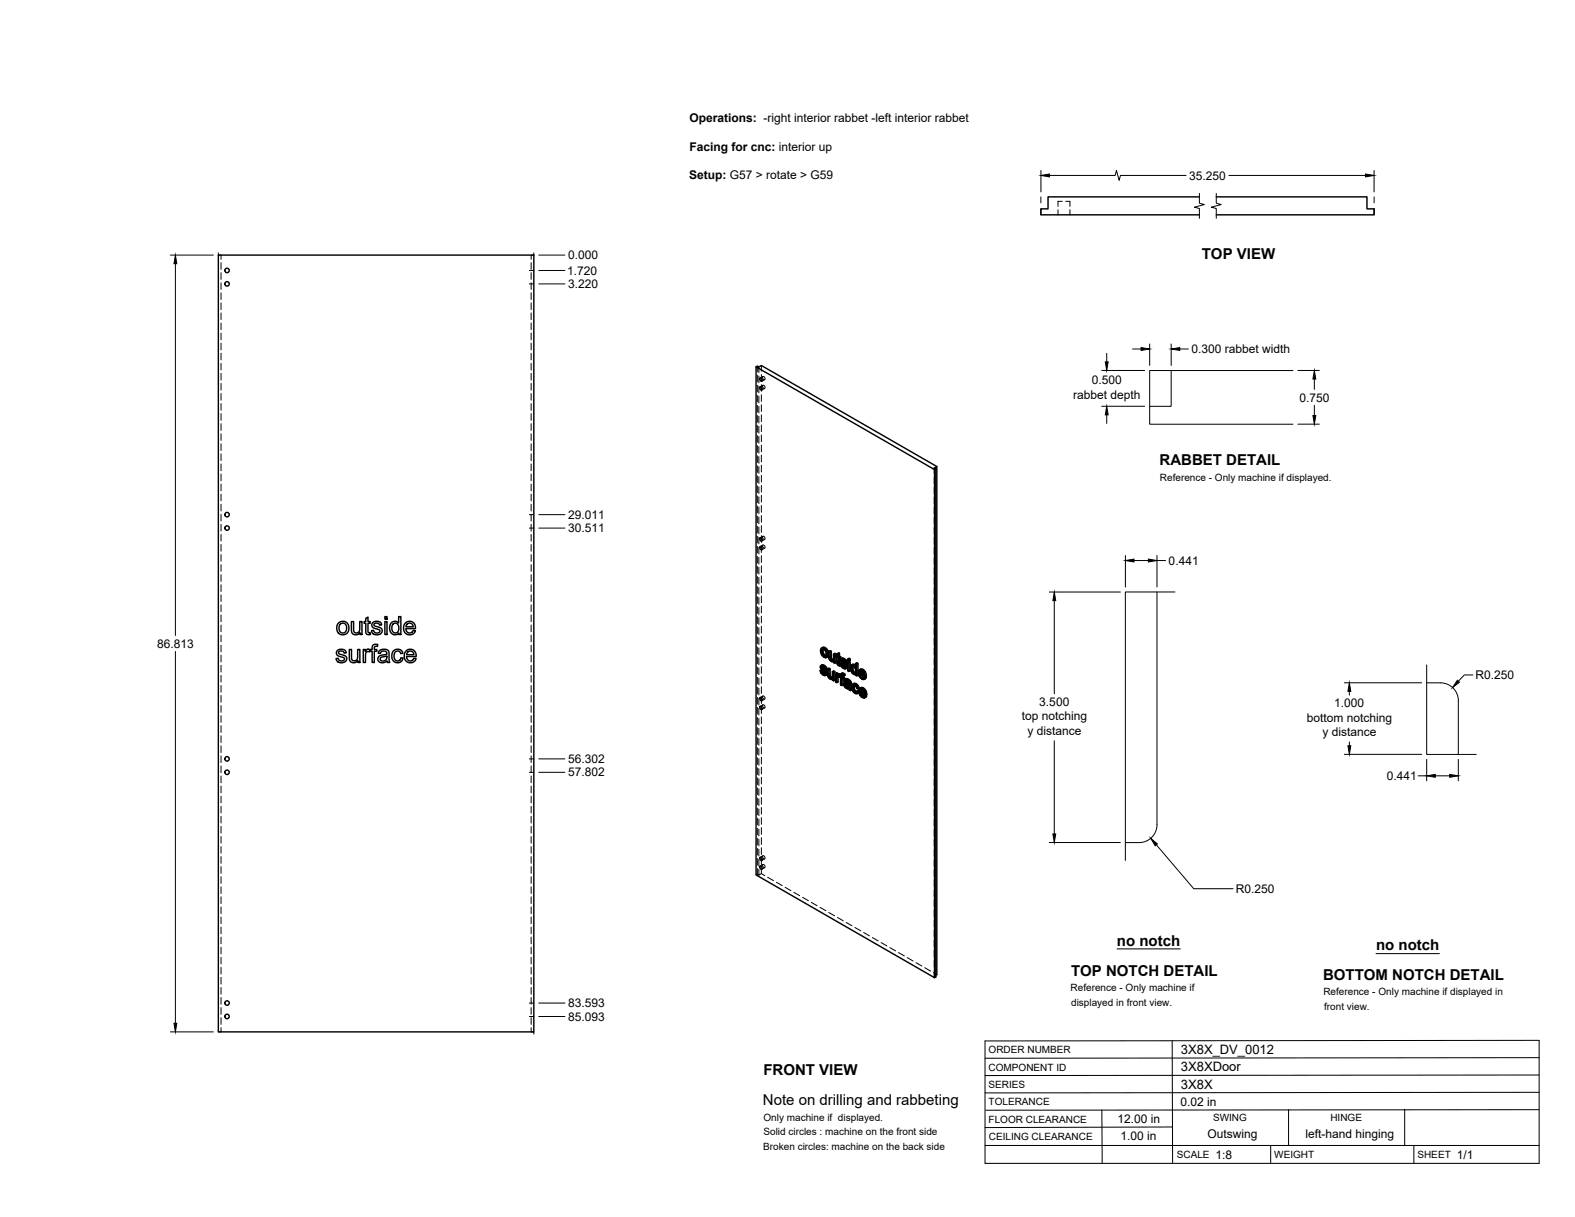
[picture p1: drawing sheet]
<svg xmlns="http://www.w3.org/2000/svg" width="559mm" height="432mm" viewBox="0 0 559 432" stroke-linecap="round" stroke-linejoin="round" font-family="sans-serif">
<!-- layer: Visible -->
<g fill="none" stroke="#000" stroke-width=".51">
<path d="M425.5 69.9h-53.7v4.2h-2.5v2.1h56.2M431.5 69.9h53.5v4.2h2.5v2.1h-56M77.5 90.5h111.9v275.6h-111.9zM268.2 130.2v180.2l63.4 36.5v-180.3M269.6 137.3l.6 .2 .2 .8-.6-.2zM269.6 134.2l.6 .2 .2 .8-.6-.2zM332 166.3l-.4 .3-63.4-36.4 .5-.3 .5 .3 .9-.5 62.3 35.8v180.3l-.4 .2M332.4 165.5l-.9 .6 .5 .2v180.3l-.4 .3M269.6 194l.6 .2 .2 .8-.6-.2zM269.6 190.9l.6 .2 .2 .8-.6-.2zM129.8 219.4l.8-.5v1.6h.7v.6h-.7v2.9l.2 .5h.5l.1 .6a1.14 1.14 0 0 1-1.3-.1 1.14 1.14 0 0 1-.3-1.2v-2.7h-.6v-.6h.6zM136.5 218.8h.8v.9h-.8z"/>
<path d="M119.7 230.8l.8-.4a1.7 1.7 0 0 1 2.4 1.2l-.8 .1a.96 .96 0 0 0-1-.8 .96 .96 0 0 0-.9 1l1 .4a1.53 1.53 0 0 1 1.8 1.8 2.03 2.03 0 0 1-2 1.1 2.03 2.03 0 0 1-1.8-1.5l.8-.1a1.08 1.08 0 0 0 1.1 1 1.08 1.08 0 0 0 1-1.1l-.4-.3a2.24 2.24 0 0 1-2.3-1.3zM120.2 220.9l.7-.4a2.33 2.33 0 0 1 2.9 2.8 2.33 2.33 0 0 1-3.7 1.3 2.88 2.88 0 0 1 .1-3.7zM120.6 221.5l.7-.4a1.73 1.73 0 0 1 1.7 1.8 1.73 1.73 0 0 1-1.7 1.7l-.3-.2a2.21 2.21 0 0 1-.4-2.9zM123.9 230.4h.8v2.6a1.15 1.15 0 0 0 1.2 1.5 1.15 1.15 0 0 0 1-1.6v-2.5h.8v4.7h-.7v-.7a1.65 1.65 0 0 1-2 .7 1.65 1.65 0 0 1-1.1-1.8zM124.7 220.5h.8v2.6a1.15 1.15 0 0 0 1.1 1.5 1.15 1.15 0 0 0 1-1.6v-2.5h.8v4.6h-.7v-.6a1.65 1.65 0 0 1-1.9 .7 1.65 1.65 0 0 1-1.1-1.8zM128.9 230.4h.7v.7a1.11 1.11 0 0 1 1.7-.5l.7-.2v-.4a1.31 1.31 0 0 1 .6-1.3 1.31 1.31 0 0 1 1.4 0l-.1 .6a.74 .74 0 0 0-1.1 .7v.4h.9v.7h-.9v4h-.8v-4h-.7v-.4l-.2 .6a.84 .84 0 0 0-.9-.1 .84 .84 0 0 0-.5 .8v3.1h-.8zM132.3 220.9l.8-.4a1.7 1.7 0 0 1 2.3 1.2l-.7 .1a.96 .96 0 0 0-1-.8 .96 .96 0 0 0-.9 .9l.6 .4a1.95 1.95 0 0 1 2.2 1.3 1.95 1.95 0 0 1-1.8 1.6 1.95 1.95 0 0 1-2-1.4l.7-.2a1.1 1.1 0 0 0 1.2 1 1.1 1.1 0 0 0 1-1l-.4-.3a2.21 2.21 0 0 1-2.4-1.3zM134.5 231a2.2 2.2 0 0 1 3.5 .4l.3 3.7h-.8l-.2-.6a1.76 1.76 0 0 1-1.9 .7 1.76 1.76 0 0 1-1.3-1.6v-.2a1.71 1.71 0 0 1 1.7-1l.4-.1a.72 .72 0 0 0 1-.6 .72 .72 0 0 0-.9-.7l-1 .2-.4 .7-.7-.1zM135 233.4l2.2-.7a1.3 1.3 0 0 1-.6 1.7 1.3 1.3 0 0 1-1.7-.6zM136.5 220.5h.8v4.6h-.8zM138.8 221a1.73 1.73 0 0 1 2.6 .1v-2.3h.8v6.3h-.7v-.5a1.89 1.89 0 0 1-2.3 .4 1.89 1.89 0 0 1-1-2.2zM139.4 221.5l.4-.3a1.76 1.76 0 0 1 1.7 1 1.76 1.76 0 0 1-.4 2l-.4 .3a1.77 1.77 0 0 1-1.7-1 1.77 1.77 0 0 1 .4-2z"/>
<path d="M139.6 231l.1-.1a1.93 1.93 0 0 1 3.2 .9l-.7 .1a1.29 1.29 0 0 0-1.7-.7 1.29 1.29 0 0 0-.7 1.7l.1 .7a1.18 1.18 0 0 0 1.3 .9 1.18 1.18 0 0 0 1-1.1l.8 .1-.3 .9a2.16 2.16 0 0 1-2.9 .4 2.16 2.16 0 0 1-.7-2.9zM143.9 220.9a2.13 2.13 0 0 1 2.5-.2 2.13 2.13 0 0 1 1 2.3h-3.4l.1 .7a1.29 1.29 0 0 0 1.3 .9 1.29 1.29 0 0 0 1.2-.9l.8 .1-.3 .6a2.32 2.32 0 0 1-3.2 .3 2.32 2.32 0 0 1-.4-3.2zM144 231a2.15 2.15 0 0 1 2.6-.4 2.15 2.15 0 0 1 1.1 2.3h-3.5l.2 .7a1.3 1.3 0 0 0 1.2 .9 1.3 1.3 0 0 0 1.2-.9l.8 .1-.3 .6a2.32 2.32 0 0 1-3.2 .3 2.32 2.32 0 0 1-.4-3.2zM144.4 221.4l1.3-.3a1.27 1.27 0 0 1 .9 1.3h-2.6zM144.7 231.4l1.2-.4a1.23 1.23 0 0 1 .9 1.3h-2.5zM291 237.9l.8 1.4 .7 .4 .5-.1M291.2 236.2l.6-.3 .8 .3 .6 .5 .3 .8-.5 .3-.1-.6M291.5 236.8l.1-.2 .5 .2 .5 .8 .4 .2M291.6 231.2v-.5a.93 .93 0 0 1 1.1 0 .93 .93 0 0 1 .4 1l-.1 .9-.7 .2M291.6 237.7l-.6 .2 .4 .2M291.6 238.7l.5 .4 .4-.3M291.7 237.3l1 1 .5-.3"/>
<path d="M291.7 237.9l-.3 .2 .2 .6 .5-.3M291.8 235.9l-.7 .4v.7l1.6 2M291.8 236.6l-.3 .4 .5-.2M291.8 232.2l.5 .6 .5-.3M291.9 238l.8 .9M291.9 236.7l.6 .7M292 236.3l.5 .4 .5-.2M292 230.9l-.4 .3v.5l.2 .5 .4-.3M292.1 235.9l-.8 .3M292.1 230.4v1.2l.9 1M292.1 237l-.4 .3-.2-.3M292.3 230l.9 .9 .5-.2"/>
<path d="M292.4 236.1l-.4 .2-.4-.1M292.5 236.7l.4 .5 .4-.2M292.7 239l-.2 .2-.4-.1M292.7 238.3l.3 .4 .5-.3M292.8 229.8l-.5 .2-.8-.1M292.9 237.7l.7 1.2-.7 .8M293 238.7l.1 .5 .5-.3M293.1 239.2l-.1 .4 .4-.3M293.2 230.9l.4 1.4 .4-.3M293.4 233.1a1.68 1.68 0 0 1-2.2-1.6l-.1-1.1 .4-.5 .9-.3 .7 .4 .6 .7 .3 1.3-.1 .9-.7 .4M293.6 232.3l-.2 .8 .5-.2M293.6 237.3l.5 .3 .4-.3"/>
<path d="M294 231.1l.5 .3 .5-.3M294.1 237.6v2.2l.5-.2M294.1 239.8l.2 .4 .4-.2M294.5 231.4v2.2l.5-.3M294.5 233.6l.2 .4 .4-.3M294.7 234l.3 .3 .5-.3M295 234.3l.4 .1M295.4 234.4l.2-.1zM295.7 234.1l-.7-.6v-2.4l-.5-.3-.5 .3 .1 2.5 .7 1 .6 .2 .4-.1M295.7 232.1l.5 .2 .4-.2M295.7 238.6v3l.5-.3v-3l-.4-.3-.5 .3v1.9l-.3 .4 .2-.1M295.8 234.7v.4l.4 .2"/>
<path d="M295.8 234.7l-.2 .1M296.2 232.3v3l.4-.2v-3l-.4-.3-.5 .3v2.1M296.2 238.3l-.5 .3-.4-.3M296.6 233l.3 .2 .2 2.6 .7 .5 .4-.2M296.9 232.4l-.3 .2 .3 .2v-.8l.9-.3v1.1l.5 .2v.4l-.5 .3v-.4M297.3 239.9l-.4 .2v.5l.4-.2M297.3 239.3v-.4l-.4-.2-.5 .3v3l.5 .2M297.3 238.9l-.5 .3-.4-.2M297.4 239.9l-.1 2.1-.4 .2v-1.6M297.4 240l.4 .2M297.4 240l-.5 .1M297.4 232v1l.4-.2"/>
<path d="M297.4 233l.4 .3 .5-.3M297.4 239.4l.4 .4M297.6 239.1l-.8 .5v-.4M297.6 235.7l.2 .1M297.8 233.7l-.4-.3v2.1l.5-.3M297.8 235.8l.1 .5M297.8 239.2l.4 .3M297.8 239.2l-.8 .2M297.8 239.2l-.7 .2M297.8 233.7v1.4l.3 .4M297.8 231.7l-.9 .3M297.8 239.8v.4"/>
<path d="M297.8 239.9l-.1 .4M297.9 235.4l-.5 .1M298.1 235.5l.8 1.4 .6 .4 .6-.1M298.1 235.5l-.6 .1M298.1 235.5h.1M298.1 235.7l-.3 .1M298.3 233.8l.6-.3 .8 .3 .6 .6 .3 .7-.5 .3-.1-.6M298.4 239.1l.9-.2 .5 .3-.1 .4-.4 .3v-.4M298.6 234.4l.1-.1 .6 .1 .4 .8 .4 .2M298.7 235.3l-.6 .2 .4 .2M298.7 236.3l.5 .4 .4-.2M298.8 234.9l1 1 .5-.3"/>
<path d="M298.9 235.5l-.4 .2 .1 .4 .1 .2 .5-.3M298.9 233.5l-.7 .5v.6l1.6 2M298.9 234.3l-.3 .4 .5-.3M298.9 238.8l-.6 .4-.1 .8-.4-.2 .4-.3M298.9 239.2l.4 .3 .5-.3M299 235.6l.8 .9M299.1 234.3l.6 .7M299.1 239.8l.5 .5v.4l-.4 .2v-.4M299.1 234l.6 .4 .4-.3M299.2 233.5l-.8 .3M299.2 236.7l.4 .1M299.3 234.6l-.5 .3-.2-.2"/>
<path d="M299.3 239.9l-.6-.3v.6l.4-.2M299.4 238.9l-.5 .3-.4-.1M299.6 233.7l-.5 .3-.4-.2M299.7 234.4l.3 .4 .4-.2M299.8 236.6l-.1 .2M299.8 235.9l.3 .4 .5-.3M300 235.3l.7 1.2-.1 .4-.6 .4M300.1 236.3l.1 .5 .5-.3M300.2 236.8l-.1 .4 .5-.3M300.8 235l.4 .2 .4-.2M300.8 233.8l.4 .3 .4-.3M301.2 234.1v.6l.4-.3v-.6l-.4-.2-.4 .2v.6l.4 .3"/>
<path d="M301.2 234.7l.4 .3v3l-.4 .2v-3M301.2 234.7l-.4 .3v3l.4 .2M302.1 236l.9-.3 .5 .3M302.4 236.5l.7 .2 .4 .9v1.1l-.6 .1M302.4 238.3l.5 .5 .4-.2M302.4 236.5l-.2 .8M302.6 237l-.4 .3v.5l.2 .5 .4-.3M302.7 235.7l-.5 .2a2.02 2.02 0 0 0 1.3 3.4l.1-.1M302.7 236.5v1.3l.8 .9M302.8 236.1l.4 .3M303.3 235.8l-.5 .3-.6-.2M303.5 235.4l.5 .3 .4-.3"/>
<path d="M303.6 239.2v.4l.4 .2M303.6 239.2l-.2 .1M304 235.7v4.1l.4-.2v-4.2l-.4-.2-.5 .2v1.5l-.3-.5 .3-.1M305.2 239.9l.6 .6 .4-.3M305.5 238.4l-.5 .2 1.5 .9-.6-1.2a.48 .48 0 0 0-.6-.2 .48 .48 0 0 0-.3 .5M305.5 238.1v.3l.8 .5M305.5 239.4l.9 .9M305.7 239.7l-.5 .2-.2-.9 1.9 1.2M305.7 237.8l.9 .9 .4-.3M306.2 237.5l-.5 .3-.8-.1M306.6 238.7l.3 1.3 .5-.2M269.6 250.7l.6 .2 .2 .8-.6-.2z"/>
<path d="M269.6 247.6l.6 .1 .2 .9-.6-.2zM294.3 240.2l.3 .3 .5-.2M294.6 240.5l.4 .1M295.3 240.4l-.7-.7-.1-2.4-.4-.2-.5 .2 .2 2.8 .7 .8h.9M295.4 240.9v.4l.3 .3M295.4 240.9l-.2 .1M297.8 240.2l.4 .2v2.6l.5 .2M298.7 240.2l.5 .3 .4-.2M299.1 240.9v2.1l-.4 .2v-2.6l.5 .3M299.6 242.4l.6-.3 .9 .3M299.7 241.1l.8-.3 1.3 .9 .4 3.1-.4 .2-.2-.4M299.9 242.9l.2-.1a.86 .86 0 0 1 1 1l-.3 .2 .3-.1"/>
<path d="M300 243.5l.4 .4 .4-.3M300 242.8l-.2 .3M300.1 242.1l-.7 .5 .1 .9 .9 .8h.8l.1 .5 .5 .2M300.3 241.6l-.4 .3a.79 .79 0 0 1 .8-.1 .79 .79 0 0 1 .5 .7v.3l-1.2-.4M300.3 241.6h.1M300.4 243.9l.4 .1M300.4 243.3l-.4 .2-.2-.4 .5-.2 .2 .5 .6 .4M300.4 242.1l-.7 .2M300.5 240.8l-.9 .4-.2 .3 .5 .4M300.6 241.3l.5 .4 .5-.3M301.1 241l-.5 .3-.6-.2M301.1 241.7l.4 .4 .4-.2"/>
<path d="M301.5 242.1l.1 .4 .4-.2M301.6 242.5v2.1l.5-.3M302.5 242.8l.7-.4 .6 .2 .6 .6 .4 1-.4 .2-.4-.9M302.6 244l.2 1 .5-.2M302.8 245l.5 .6 .5-.3M303.1 243.8l-.5 .2 .1-.4a.65 .65 0 0 1 .7-.4 .65 .65 0 0 1 .5 .8l.5 .4M303.1 243.2l.2 1.6 .7 .6M303.2 242.4l-.5 .3a2.12 2.12 0 0 0 .5 3.2l.9 .2M303.3 242.9l.7 .6 .5-.2M303.8 242.6l-.5 .3-.6-.2M304 245.2l-.2 .5-.5-.1M304.7 245.4l-.6 .7 .6-.4"/>
<path d="M304.7 245.1l-.3-.1-.4 .2 .4 .3M305.4 246.5l.5 .6 .4-.3M305.6 244.9l-.5 .3 1.5 .8-.6-1.1a.49 .49 0 0 0-.6-.2 .49 .49 0 0 0-.3 .5M305.6 244.6v.3l.9 .5M305.7 245.9l.9 1M305.8 240.5l.4 .1M305.8 246.2l-.4 .3-.3-.9 2 1.1M305.9 244.3l.8 .9 .5-.2M305.9 247.1l.4 .1M306.3 244.1l-.4 .2-.9-.1M306.5 240.3l.4 .3 .5-.3M306.5 240.3l-.2 .2"/>
<path d="M306.6 246.8l.4 .4 .5-.3M306.6 246.8l-.2 .3M306.7 245.2l.4 1.4 .4-.3M306.8 240.1l-.3 .2M306.9 240l.5-.1v-.5l-.7-1.5-1-.6-.8 .4-.4 1.1 .4 1.3 1.3 1 .5-.1 .2-.4M306.9 246.6l-.3 .2M307 240.1l.4 .2-.1 .3-.7 .4M307.1 246.6l.4-.2v-.5l-.7-1.5-1-.5-.8 .3-.3 1.4 .5 1.3 1.1 .8 .6-.2 .1-.3M307.1 246.7l.3 .4-.7 .5M269.6 307.4l.6 .1 .2 .9-.6-.2zM269.6 304.3l.6 .1 .2 .8-.6-.1z"/>
<circle cx="80.5" cy="96" r=".79"/>
<circle cx="80.5" cy="100.7" r=".79"/>
<circle cx="80.5" cy="187.4" r=".79"/>
<circle cx="80.5" cy="182.6" r=".79"/>
<circle cx="80.5" cy="274" r=".79"/>
<circle cx="80.5" cy="269.3" r=".79"/>
<circle cx="80.5" cy="355.9" r=".79"/>
<circle cx="80.5" cy="360.6" r=".79"/>
</g>
<!-- layer: Hidden -->
<g fill="none" stroke="#000" stroke-width=".35">
<path d="M375.4 74.4v1.8M376.9 71.4h-1.5v1.8M378.1 71.4h1.5v1.8M379.6 74.4v1.8M78.4 90.5v1.5M78.4 93.2v2.4M78.4 96.8v2.3M188.4 90.5v1.5M188.4 93.2v2.4M188.4 96.8v2.3M78.4 100.3v2.4M78.4 103.9v2.4"/>
<path d="M78.4 107.5v2.4M78.4 111v2.4M78.4 114.6v2.4M78.4 118.2v2.4M188.4 100.3v2.4M188.4 103.9v2.4M188.4 107.5v2.4M188.4 111v2.4M188.4 114.6v2.4M188.4 118.2v2.4M78.4 121.8v2.3M78.4 125.3v2.4"/>
<path d="M78.4 128.9v2.4M78.4 132.5v2.4M78.4 136v2.4M78.4 139.6v2.4M188.4 121.8v2.3M188.4 125.3v2.4M188.4 128.9v2.4M188.4 132.5v2.4M188.4 136v2.4M188.4 139.6v2.4M268.7 129.9v2M268.7 133.1v2.4"/>
<path d="M268.7 136.7v2.4M269.2 130.2v2M269.2 133.4v2.4M269.2 137v2.4M270.1 129.7v2M270.1 132.9v2.4M270.1 136.5v2.4M270.6 136.8a.58 .58 0 0 1 .7 .3 .58 .58 0 0 1-.2 .7l-.5-.5zM270.6 133.6a.58 .58 0 0 1 .7 .4 .58 .58 0 0 1-.2 .7l-.5-.5zM270.7 136.7l-1 .6M270.7 133.6l-1 .6M271.3 137.8l-1 .6"/>
<path d="M271.3 134.7l-1 .6M78.4 143.2v2.4M78.4 146.7v2.4M78.4 150.3v2.4M78.4 153.9v2.4M78.4 157.5v2.4M188.4 143.2v2.4M188.4 146.7v2.4M188.4 150.3v2.4M188.4 153.9v2.4M188.4 157.5v2.4M268.7 140.3v2.3"/>
<path d="M268.7 143.8v2.4M268.7 147.4v2.4M268.7 151v2.4M268.7 154.6v2.3M268.7 158.1v2.4M269.2 140.6v2.4M269.2 144.1v2.4M269.2 147.7v2.4M269.2 151.3v2.4M269.2 154.9v2.3M269.2 158.4v2.4M270.1 140.1v2.3"/>
<path d="M270.1 143.6v2.4M270.1 147.2v2.4M270.1 150.8v2.4M270.1 154.3v2.4M270.1 157.9v2.4M78.4 161v2.4M78.4 164.6v2.4M78.4 168.2v2.4M78.4 171.8v2.3M78.4 175.3v2.4M78.4 178.9v2.4M188.4 161v2.4"/>
<path d="M188.4 164.6v2.4M188.4 168.2v2.4M188.4 171.8v2.3M188.4 175.3v2.4M188.4 178.9v2.4M268.7 161.7v2.4M268.7 165.3v2.3M268.7 168.8v2.4M268.7 172.4v2.4M268.7 176v2.4M268.7 179.6v2.3M269.2 162v2.4"/>
<path d="M269.2 165.6v2.4M269.2 169.1v2.4M269.2 172.7v2.4M269.2 176.3v2.4M269.2 179.9v2.3M270.1 161.5v2.4M270.1 165.1v2.3M270.1 168.6v2.4M270.1 172.2v2.4M270.1 175.8v2.4M270.1 179.3v2.4M331.5 166.1v2"/>
<path d="M331.5 169.3v2.3M331.5 172.8v2.4M331.5 176.4v2.4M331.5 180v2.4M78.4 182.5v2.3M78.4 186.1v2.3M78.4 189.6v2.4M78.4 193.2v2.4M78.4 196.8v2.3M188.4 182.5v2.3M188.4 186.1v2.3M188.4 189.6v2.4"/>
<path d="M188.4 193.2v2.4M188.4 196.8v2.3M268.7 183.1v2.4M268.7 186.7v2.4M268.7 190.3v2.4M268.7 193.8v2.4M268.7 197.4v2.4M269.2 183.4v2.4M269.2 187v2.4M269.2 190.6v2.4M269.2 194.2v2.3M269.2 197.7v2.4"/>
<path d="M270.1 182.9v2.4M270.1 186.5v2.4M270.1 190.1v2.3M270.1 193.6v2.4M270.1 197.2v2.4M270.6 193.4a.56 .56 0 0 1 .7 .3 .56 .56 0 0 1-.2 .8l-.5-.5zM270.6 190.3a.56 .56 0 0 1 .7 .3 .56 .56 0 0 1-.2 .8l-.5-.5zM270.7 193.4l-1 .6M270.7 190.3l-1 .6M271.3 194.5l-1 .6M271.3 191.4l-1 .6M331.5 183.6v2.3"/>
<path d="M331.5 187.1v2.4M331.5 190.7v2.4M331.5 194.3v2.4M331.5 197.8v2.4M78.4 200.3v2.4M78.4 203.9v2.4M78.4 207.5v2.4M78.4 211.1v2.3M78.4 214.6v2.4M78.4 218.2v2.4M188.4 200.3v2.4M188.4 203.9v2.4"/>
<path d="M188.4 207.5v2.4M188.4 211.1v2.3M188.4 214.6v2.4M188.4 218.2v2.4M268.7 201v2.4M268.7 204.6v2.3M268.7 208.1v2.4M268.7 211.7v2.4M268.7 215.3v2.4M268.7 218.8v2.4M269.2 201.3v2.4M269.2 204.9v2.3"/>
<path d="M269.2 208.4v2.4M269.2 212v2.4M269.2 215.6v2.4M269.2 219.2v2.3M270.1 200.8v2.4M270.1 204.3v2.4M270.1 207.9v2.4M270.1 211.5v2.4M270.1 215.1v2.3M270.1 218.6v2.4M331.5 201.4v2.4M331.5 205v2.4"/>
<path d="M331.5 208.6v2.3M331.5 212.1v2.4M331.5 215.7v2.4M331.5 219.3v2.4M78.4 221.8v2.4M78.4 225.3v2.4M78.4 228.9v2.4M78.4 232.5v2.4M78.4 236.1v2.3M78.4 239.6v2.4M188.4 221.8v2.4M188.4 225.3v2.4"/>
<path d="M188.4 228.9v2.4M188.4 232.5v2.4M188.4 236.1v2.3M188.4 239.6v2.4M268.7 222.4v2.4M268.7 226v2.4M268.7 229.6v2.3M268.7 233.1v2.4M268.7 236.7v2.4M269.2 222.7v2.4M269.2 226.3v2.4M269.2 229.9v2.4"/>
<path d="M269.2 233.4v2.4M269.2 237v2.4M270.1 222.2v2.4M270.1 225.8v2.4M270.1 229.4v2.3M270.1 232.9v2.4M270.1 236.5v2.4M291.4 237.7l.3 .9M291.5 236.4l-.5 .2M291.6 236.9l-.5 .2M291.6 236.1l-.5 .2M291.6 230.7l-.5 .2"/>
<path d="M291.6 237.7l.3 .3M291.7 235.9l-.1 1 .6 .7a1.05 1.05 0 0 1 .9 1.3h-.4l.4-.2M291.7 238.6l.8 .7 .8 .1M291.7 238.6l-.4 .2M291.8 237.8l-.1 .1M291.9 237.3l-.5 .3M291.9 232l.9 .9 .9 .1M291.9 232l-.5 .3M291.9 236.6h-.1M291.9 236.7l.1-.3 .5 .1 .6 .8 .4 .2M292 229.7l-.4 .6 .3 1.7M292 236.4l-.4 .2"/>
<path d="M292.2 230.2l-.1 .2M292.2 230.2l.7 .1 .6 .9v1.1l-.5 .3M292.2 230.2l-.4 .2M292.5 236.5l-.5 .3M292.5 239.3l-.4 .2M292.5 237.4l.4 .3M292.8 232.9l-.5 .3M292.8 230.2l-.5 .3M292.9 236.9l-.5 .2M293 239l-.4 .2M293 238.4l-.5 .2M293.1 237.3l-.5 .3"/>
<path d="M293.1 239.5l-.5 .2M293.3 232.5l-.4 .3M293.3 230.8l-.4 .3M293.4 233.1l-.4 .3M293.5 231.8l-.4 .3M294.1 237.1l.1 2.7 .8 .9 .8-.1v.5l.4 .2M294.1 239.4l-.4 .3M294.3 239.9l-.5 .3M294.5 230.8l.2 2.9 .7 .7h.8v.4l.4 .3M294.5 233.2l-.4 .3M294.7 233.7l-.5 .2M295 234.1l-.5 .2"/>
<path d="M295.4 234.4l-.5 .3M295.8 238l-.1 2-.4 .4M296 234.1l-.5 .3M296.1 234l-.5 .3 .2-.2M296.2 231.8l-.1 2-.4 .3M296.2 234.8l-.4 .3M296.2 234.4l-.4 .3 .3-.2M296.6 232.6v.4l.5-.3M296.9 238.7v3l.4 .3M297.1 232.3l-.2 .1M297.3 239.4l-.5 .2M297.4 231.8v.7l-.3-.2v.4l.3 .2v2.4l.9 .8-.2-.6"/>
<path d="M297.4 239.8l-.1 .1M297.4 232.9l-.5 .3M297.4 232.5l-.5 .3M297.4 235.3l-.4 .2M297.5 239.2l-.2 .1M297.6 239.6l-.5 .3M297.6 235.6l-.4 .3M297.8 239.7l-.4 .2 .3-.3 .5 .4 .1-.3 .4 .4v2.6l.4 .3M297.8 233.2l-.4 .2M298 235.9l-.4 .3M298.3 233.4l-.5-.2v.5M298.3 239.6l-.5 .2"/>
<path d="M298.3 239.5h-.1M298.3 239.9l-.5 .3 .4-.2M298.3 239.7l-.5 .2M298.3 235.6l-.2 .1M298.3 236.1h-.1M298.5 235.3l.4 .9M298.6 234l-.4 .3M298.7 239.7l-.5 .3M298.7 233.7l-.5 .2M298.7 235.3l.3 .3M298.7 239l-.4 .2M298.7 234.5l-.5 .2"/>
<path d="M298.8 233.6l-.2 .6 .7 1a1.07 1.07 0 0 1 .9 1.3h-.4l.4-.2M298.8 238.8l-.1 .9-.5-.2M298.9 236.2l.9 .8h.6M298.9 236.2l-.5 .3M299 235.4l-.1 .1M299 234.9l-.5 .3M299 234.2l-.1 .1M299.1 234.3v-.3l.5 .1 .6 .9 .4 .1M299.1 234l-.4 .3M299.2 239.4l-.5 .2M299.5 239.4l-.5 .3M299.6 234.1l-.5 .3"/>
<path d="M299.7 235l.3 .3M299.7 236.8l.4-.2-.9 .5M299.7 239.6l-.5-.2-.1 .4M300 234.5l-.5 .2M300.1 236l-.4 .2M300.2 235l-.5 .2M300.2 237.1l-.5 .2M301.2 234.7v3l.4 .3M301.2 233.6v.5l.4 .3M301.2 237.7l-.4 .3M301.2 234.1l-.4 .3M302.2 236.8l-.5 .2"/>
<path d="M302.3 237.7l-.4 .2M302.3 236l-.4 .3M302.5 235.8l-.3 .7v.8a1.47 1.47 0 0 0 1.8 1.7v.3l.4 .3M302.7 238.5l-.4 .2M302.8 236.3l-.1 .2M302.8 236.3l.7 .1 .5 1v.9l-.5 .4M302.8 236.3l-.4 .2M302.9 236.2l-.5 .3M303.3 239l-.5 .2M303.3 236.3l-.4 .2M303.7 236.2l-.2 .1M303.8 238.6l-.4 .2"/>
<path d="M303.8 236.9l-.4 .2M304 235.2v1.4l-.5-.6M304 236.6l-.5 .3M304 239l-.4 .2M304 237.9l-.4 .2M304 239.3l-.4 .3M305 238.4l-.5 .3M305.3 237.4l-.3 .9 .3 1.4 .9 1 .9 .1M305.3 239.7l-.4 .3M305.4 238.8l-.4 .2M305.5 239.4l-.1-.6 2 1.1M305.7 237.9l-.2 .2"/>
<path d="M305.7 237.9l.8 .3 .4 1-.6-.3M305.7 237.9l-.5 .2M306.2 237.9l-.4 .3M306.7 238.5l-.4 .3M306.9 239.2l-.4 .3M331.5 222.8v2.4M331.5 226.4v2.4M331.5 230v2.4M331.5 233.6v2.3M331.5 237.1v2.4M78.4 243.2v2.4M78.4 246.8v2.4"/>
<path d="M78.4 250.3v2.4M78.4 253.9v2.4M78.4 257.5v2.4M188.4 243.2v2.4M188.4 246.8v2.4M188.4 250.3v2.4M188.4 253.9v2.4M188.4 257.5v2.4M268.7 240.3v2.4M268.7 243.9v2.3M268.7 247.4v2.4M268.7 251v2.4"/>
<path d="M268.7 254.6v2.3M268.7 258.1v2.4M269.2 240.6v2.4M269.2 244.2v2.3M269.2 247.7v2.4M269.2 251.3v2.4M269.2 254.9v2.4M269.2 258.4v2.4M270.1 240.1v2.4M270.1 243.6v2.4M270.1 247.2v2.4M270.1 250.8v2.4"/>
<path d="M270.1 254.4v2.4M270.1 257.9v2.4M270.6 250.1a.58 .58 0 0 1 .7 .3 .58 .58 0 0 1-.2 .8l-.5-.5zM270.6 247a.58 .58 0 0 1 .7 .3 .58 .58 0 0 1-.2 .8l-.5-.5zM270.7 250.1l-1 .5M270.7 247l-1 .5M271.3 251.2l-1 .5M271.3 248.1l-1 .5M294.6 240.3l-.5 .3M295 240.7l-.5 .2M295.4 240.4l-.2 .1M295.6 240.3l-.5 .3"/>
<path d="M295.7 240.2l-.5 .3M295.8 241.1l-.4 .2M295.8 240.6l-.4 .3 .2-.2M296.9 241.7l-.5 .3M298.7 242.7l-.5 .3M298.7 240.1l-.5 .3M299.1 240.4l-.4 .2M299.6 240.7l-.5-.3v.5M299.8 242.6l-.4 .2M299.9 242.3l-.5 .2M299.9 241.3l-.5 .2M300 242.1l-.2 .6 .3 .8 .8 .6h.7l.1 .4"/>
<path d="M300 243.4l-.4 .2M300.1 240.9l-.5 .2M300.1 240.9l-.2 .4 .4 .3a.83 .83 0 0 1 1-.1 .83 .83 0 0 1 .3 .9h-.5M300.3 242.9l.3-.3a.76 .76 0 0 1 .8 .2 .76 .76 0 0 1 .1 .8l-.4 .2M300.3 242.8l-.1 .1M300.5 242.6l-.5 .3 .3-.2M300.5 241.3l-.4 .2M300.7 244l-.5 .2M301 241.4l-.5 .3M301.2 244.2l-.5 .2M301.2 243.8l-.1 .1M301.5 241.9l-.4 .2"/>
<path d="M301.5 243.6l-.5 .4M301.6 242.9l-.4 .3M301.6 242.5l-.4 .3M301.6 242.4l-.4 .3M301.6 244.1l-.4 .2M301.7 244.5l.5 .3M301.7 244.5l-.4 .3M302.6 243.5l-.4 .3M302.7 242.7l-.4 .3M302.9 244.9l-.4 .2M303 242.5l-.4 .7 .3 1.5 .7 .9 .9 .3M303.1 243.2a.68 .68 0 0 1 .8-.2 .68 .68 0 0 1 .4 .7l.5 .5"/>
<path d="M303.3 243l-.5 .3M303.8 245.7l-.5 .3M303.8 243l-.4 .3M304 245.4h.2M304.2 243.4l-.5 .3M304.2 245.4l-.4 .3M304.4 244l-.4 .2M304.4 245l-.2 .4M304.7 245.1l.2 .2-.2 .4M304.9 245.3l-.2 .1M305.1 245l-.4 .2M305.4 246.3l-.4 .2"/>
<path d="M305.5 244l-.4 .6 .3 1.7 .9 .9 .9 .2M305.6 245.3l-.5 .3M305.7 245.9l-.1-.6 1.9 1.1M305.8 244.4l-.2 .2M305.8 244.4l.8 .3 .4 1.1-.5-.4M305.8 244.4l-.4 .3M306.2 240.7l-.4 .2M306.3 244.5l-.4 .3M306.3 247.2l-.4 .3M306.4 240.3h.2M306.6 246.9h.2M306.7 240.3l-.4 .2 .3-.2"/>
<path d="M306.8 246.9l-.4 .2M306.9 245.1l-.5 .3M306.9 240l-.1 .1M307 240.8l-.5 .3M307 240.1l-.4 .2M307 245.8l-.4 .2M307 246.6h-.1M307.1 247.4l-.5 .3M307.1 246.7l-.3 .2M331.5 240.7v2.4M331.5 244.3v2.4M331.5 247.9v2.3"/>
<path d="M331.5 251.4v2.4M331.5 255v2.4M331.5 258.6v2.3M78.4 261v2.4M78.4 264.6v2.4M78.4 268.2v2.4M78.4 271.8v2.4M78.4 275.3v2.4M78.4 278.9v2.4M188.4 261v2.4M188.4 264.6v2.4M188.4 268.2v2.4"/>
<path d="M188.4 271.8v2.4M188.4 275.3v2.4M188.4 278.9v2.4M268.7 261.7v2.4M268.7 265.3v2.4M268.7 268.9v2.3M268.7 272.4v2.4M268.7 276v2.4M268.7 279.6v2.4M269.2 262v2.4M269.2 265.6v2.4M269.2 269.2v2.3"/>
<path d="M269.2 272.7v2.4M269.2 276.3v2.4M269.2 279.9v2.4M270.1 261.5v2.4M270.1 265.1v2.4M270.1 268.6v2.4M270.1 272.2v2.4M270.1 275.8v2.4M270.1 279.4v2.3M331.5 262.1v2.4M331.5 265.7v2.4M331.5 269.3v2.4"/>
<path d="M331.5 272.9v2.3M331.5 276.4v2.4M331.5 280v2.4M78.4 282.5v2.4M78.4 286.1v2.3M78.4 289.6v2.4M78.4 293.2v2.4M78.4 296.8v2.3M188.4 282.5v2.4M188.4 286.1v2.3M188.4 289.6v2.4M188.4 293.2v2.4"/>
<path d="M188.4 296.8v2.3M268.7 283.1v2.4M268.7 286.7v2.4M268.7 290.3v2.4M268.7 293.9v2.3M268.7 297.4v2.4M269.2 283.5v2.3M269.2 287v2.4M269.2 290.6v2.4M269.2 294.2v2.3M269.2 297.8v2.3M270.1 282.9v2.4"/>
<path d="M270.1 286.5v2.4M270.1 290.1v2.4M270.1 293.6v2.4M270.1 297.2v2.4M331.5 283.6v2.4M331.5 287.1v2.4M331.5 290.7v2.4M331.5 294.3v2.4M331.5 297.9v2.3M78.4 300.4v2.3M78.4 303.9v2.4M78.4 307.5v2.4"/>
<path d="M78.4 311.1v2.3M78.4 314.6v2.4M78.4 318.2v2.4M188.4 300.4v2.3M188.4 303.9v2.4M188.4 307.5v2.4M188.4 311.1v2.3M188.4 314.6v2.4M188.4 318.2v2.4M268.7 310.2l.5 .3M268.7 301v2.4M268.7 304.6v2.4"/>
<path d="M268.7 308.1v2.1M268.7 310.2l-.5 .2M269.2 301.3v2.4M269.2 304.9v2.4M269.2 308.5v2M270.1 308v2l1.2 .7M270.1 300.8v2.4M270.1 304.4v2.3M270.1 310l-.9 .5M270.6 306.8a.56 .56 0 0 1 .7 .3 .56 .56 0 0 1-.2 .7l-.5-.5zM270.6 303.7a.56 .56 0 0 1 .7 .3 .56 .56 0 0 1-.2 .7l-.5-.5zM270.7 306.7l-1 .6"/>
<path d="M270.7 303.6l-1 .6M271.3 307.8l-1 .6M271.3 304.7l-1 .6M272.4 311.3l2 1.1M275.5 313l2 1.2M278.6 314.8l2 1.2M281.6 316.6l2.1 1.2M284.7 318.4l2.1 1.2M331.5 301.4v2.4M331.5 305v2.4M331.5 308.6v2.4M331.5 312.1v2.4"/>
<path d="M331.5 315.7v2.4M331.5 319.3v2.4M78.4 321.8v2.4M78.4 325.4v2.3M78.4 328.9v2.4M78.4 332.5v2.4M78.4 336.1v2.4M78.4 339.6v2.4M188.4 321.8v2.4M188.4 325.4v2.3M188.4 328.9v2.4M188.4 332.5v2.4"/>
<path d="M188.4 336.1v2.4M188.4 339.6v2.4M287.8 320.2l2.1 1.2M290.9 321.9l2.1 1.2M294 323.7l2.1 1.2M297.1 325.5l2.1 1.2M300.2 327.3l2.1 1.2M303.3 329.1l2.1 1.2M306.4 330.9l2.1 1.2M309.5 332.7l2.1 1.1M312.6 334.4l2.1 1.2M315.7 336.2l2.1 1.2"/>
<path d="M318.8 338l2.1 1.2M321.9 339.8l2.1 1.2M331.5 322.9v2.3M331.5 326.4v2.4M331.5 330v2.4M331.5 333.6v2.4M331.5 337.2v2.3M78.4 343.2v2.4M78.4 346.8v2.4M78.4 350.4v2.3M78.4 353.9v2.4M78.4 357.5v2.4"/>
<path d="M188.4 343.2v2.4M188.4 346.8v2.4M188.4 350.4v2.3M188.4 353.9v2.4M188.4 357.5v2.4M325 341.6l2 1.2M328.1 343.3l2.1 1.2M331.2 345.1l1.2 .7M331.5 340.7v2.4M331.5 344.3v2M331.5 346.3l.5 .3M332 346l-.5 .3"/>
<path d="M78.4 361.1v2.4M78.4 364.6v1.5M188.4 361.1v2.4M188.4 364.6v1.5"/>
</g>
<!-- layer: Reference -->
<g fill="none" stroke="#000" stroke-width=".35">
<path d="M369.3 69.9v2.1M369.3 74.1v2.1M487.5 69.9v2.1M487.5 74.1v2.1M77.5 89.7v.8h.8M187.8 96h1.6M189.4 89.7v.8h-.8M187.8 100.7h1.6M415.5 131.5v12.7h-7.6M458.7 131.5h-50.8v19h50.8M187.8 182.6h1.6M187.8 187.4h1.6"/>
<path d="M410.5 210v82.6a6.4 6.4 0 0 1-6.4 6.4h-4.8M416.9 210h-17.6v95.3M506.2 235.9v31.8h17.6M506.2 242.3a13 13 0 0 1 7.8 .7 6.3 6.3 0 0 1 3.4 5.6v19.1M187.8 269.3h1.6M187.8 274h1.6M187.8 355.9h1.6M77.5 365.3v.8h.8M187.8 360.7h1.6M188.6 366.1h.8v.8"/>
</g>
<!-- layer: Hidden Narrow -->
<path d="M292.5 237.9l-.4 .3M294.1 239l-.5 .2M294.5 232.7l-.5 .3M295.8 239.7l-.5 .2M296.2 233.4l-.5 .3M297.4 234.6l-.5 .3M298.7 239.4l-.5 .3M299.1 239.7h.1M299.7 235.5l-.5 .3M300.9 242.7l-.5 .3M301.6 243.1l-.4 .3" fill="none" stroke="#000" stroke-width=".35"/>
<!-- layer: Visible Narrow -->
<path d="M292.5 237.4l-.4 .2M294.5 239l-.4 .3M295 232.8l-.5 .2M297.8 234.9l-.4 .3M299.1 239.7l-.4 .3M299.6 235l-.4 .2M300.8 242.3l-.4 .2M302.1 242.7l-.5 .3M302.1 243.4l-.5 .3" fill="none" stroke="#000" stroke-width=".35"/>
<!-- layer: Titleblock -->
<g fill="none" stroke="#000" stroke-width=".36">
<path d="M349.5 369.3l196.6-.2v43.7h-196.6zM415.9 369.3l.1 43.5M546.1 375.3l-196.6 .2M390.9 393.9l.2 18.9M416 399.9l-66.5 .2M457.2 393.7v12.7M498.4 393.6v12.7M546.1 393.7l-196.3 .2M546.1 387.6l-196.6 .2M546.1 381.4l-196.6 .2M349.5 406.4h196.6M450.8 406.4v6.4"/>
<path d="M501.6 406.4v6.4"/>
</g>
<!-- layer: FD_Dimensions -->
<g fill="none" stroke="#000" stroke-width=".35">
<path d="M369.3 60.5v7.6M372.4 62.3h23.2l.5-1.8 1 3.5 .4-1.7h23.3M436 62.3h48.5M487.5 60.5v7.6M60.5 90.5h15.2M62.2 93.6v131.9M191.2 90.5h9.2M191.2 96h9.2M191.2 100.7h9.2M390.9 131.4h15.2M392.7 125.3v3.1M401.8 123.8h3.1"/>
<path d="M407.9 122v7.7M415.5 122v7.7M418.6 123.8h3M460.5 131.4h7.6M466.3 134.5v3.7M390.9 144.1h15.2M392.7 147.2v3M460.5 150.5h7.6M466.3 143.8v3.6M191.2 182.6h9.2M191.2 187.4h9.2M399.3 197.1v11.2"/>
<path d="M402.3 198.9h5.1M410.5 197.1v11.2M410.5 198.9h3M372.3 210.1h25.2M374.1 213.1v33.1M62.2 231.1v132M522.6 239.5h-3.1l-2.1 2.2M477 242.3h27.4M478.7 245.3v1.3M191.2 269.3h9.2M191.2 274h9.2M374.1 262.8v33.1"/>
<path d="M477 267.7h27.4M478.7 263.3v1.3M503.1 275.3h3.1M506.2 269.4v7.7M509.2 275.3h5.1M517.4 269.4v7.7M372.3 298.9h25.2M410.3 299.7l13.2 15.6h14M191.2 355.9h9.2M60.5 366.1h15.2M191.2 360.7h9.2"/>
</g>
<g fill="#000" stroke="#000" stroke-width=".35">
<path d="M369.3 62.3l3.1-.6v1.1zM484.5 61.7l3 .6-3 .5zM62.2 90.5l.5 3.1h-1zM392.2 128.4h1l-.5 3zM404.9 123.3l3 .5-3 .5zM415.5 123.8l3.1-.5v1zM466.3 131.4l.5 3.1h-1zM392.7 144.1l.5 3.1h-1zM465.8 147.4h1l-.5 3.1zM399.3 198.9l3-.5v1zM407.4 198.4l3.1 .5-3.1 .5zM374.1 210.1l.5 3h-1.1z"/>
<path d="M478.7 242.3l.6 3h-1.1zM517.1 241.4l.7 .7-2.4 1.8zM478.2 264.6h1.1l-.6 3.1zM506.2 275.3l3-.5v1zM514.3 274.8l3.1 .5-3.1 .5zM373.5 295.9h1.1l-.5 3zM408.3 297.4l2.3 2-.7 .7zM61.7 363.1h1l-.5 3z"/>
</g>
<!-- layer: Break Lines -->
<path d="M425.5 68.6v3.5l1.8 .5-3.5 .9 1.7 .5v3.5M431.5 68.6v3.5l1.8 .5-3.5 .9 1.7 .5v3.5" fill="none" stroke="#000" stroke-width=".35"/>
<!-- layer: Notes -->
<path d="M396.3 336.7h22.5M488.2 338.3h22.5" fill="none" stroke="#000" stroke-width=".35"/>
<g font-size="5.3">
<text x="426.4" y="92.1">TOP VIEW</text>
<text x="411.4" y="165.1">RABBET DETAIL</text>
<text x="396.3" y="335.5">no notch</text>
<text x="488.2" y="337.2">no notch</text>
<text x="380" y="346.1">TOP NOTCH DETAIL</text>
<text x="469.4" y="347.5">BOTTOM NOTCH DETAIL</text>
<text x="270.9" y="381.4">FRONT VIEW</text>
<text x="270.7" y="392.2">Note on drilling and rabbeting</text>
</g>
<g font-size="4.6">
<text x="419" y="373.8">3X8X_DV_0012</text>
<text x="419" y="380.1">3X8XDoor</text>
<text x="419" y="386.2">3X8X</text>
</g>
<g font-size="4.3">
<text x="244.6" y="43.2">Operations: -right interior rabbet -left interior rabbet</text>
<text x="244.6" y="53.4">Facing for cnc: interior up</text>
<text x="244.5" y="63.6">Setup: G57 &gt; rotate &gt; G59</text>
<text x="421.9" y="63.7">35.250</text>
<text x="201.5" y="92">0.000</text>
<text x="201.2" y="97.5">1.720</text>
<text x="201.5" y="102.2">3.220</text>
<text x="422.7" y="125.3">0.300 rabbet width</text>
<text x="387.3" y="136.4">0.500</text>
<text x="380.7" y="141.5">rabbet depth</text>
<text x="461" y="142.5">0.750</text>
<text x="201.6" y="184.1">29.011</text>
<text x="201.5" y="188.9">30.511</text>
<text x="414.6" y="200.4">0.441</text>
<text x="55.7" y="229.8">86.813</text>
<text x="523.5" y="241">R0.250</text>
<text x="368.7" y="250.5">3.500</text>
<text x="473.3" y="251">1.000</text>
<text x="362.6" y="255.6">top notching</text>
<text x="463.6" y="256">bottom notching</text>
<text x="364.5" y="260.7">y distance</text>
<text x="469.2" y="261.1">y distance</text>
<text x="201.5" y="270.7">56.302</text>
<text x="201.5" y="275.5">57.802</text>
<text x="492" y="276.8">0.441</text>
<text x="438.4" y="316.8">R0.250</text>
<text x="201.5" y="357.4">83.593</text>
<text x="201.5" y="362.2">85.093</text>
<text x="418.8" y="392.4">0.02 in</text>
<text x="396.5" y="398.3">12.00 in</text>
<text x="397.5" y="404.3">1.00 in</text>
<text x="428.4" y="403.6">Outswing</text>
<text x="463.1" y="403.8">left-hand hinging</text>
<text x="431.3" y="411.1">1:8</text>
<text x="516.9" y="411.1">1/1</text>
</g>
<g font-size="3.5">
<text x="411.5" y="170.7">Reference - Only machine if displayed.</text>
<text x="379.9" y="351.7">Reference - Only machine if</text>
<text x="469.5" y="353.1">Reference - Only machine if displayed in</text>
<text x="380" y="356.8">displayed in front view.</text>
<text x="469.8" y="358.2">front view.</text>
<text x="350.8" y="373.6">ORDER NUMBER</text>
<text x="350.8" y="379.9">COMPONENT ID</text>
<text x="350.8" y="386.1">SERIES</text>
<text x="350.8" y="392.2">TOLERANCE</text>
<text x="270.9" y="397.7">Only machine if displayed.</text>
<text x="350.8" y="398.4">FLOOR CLEARANCE</text>
<text x="430.4" y="397.8">SWING</text>
<text x="472" y="397.7">HINGE</text>
<text x="270.8" y="407.9">Broken circles: machine on the back side</text>
<text x="270.9" y="402.8">Solid circles : machine on the front side</text>
<text x="350.8" y="404.4">CEILING CLEARANCE</text>
<text x="417.5" y="410.9">SCALE</text>
<text x="452.1" y="410.9">WEIGHT</text>
<text x="502.9" y="410.9">SHEET</text>
</g>
</svg>
